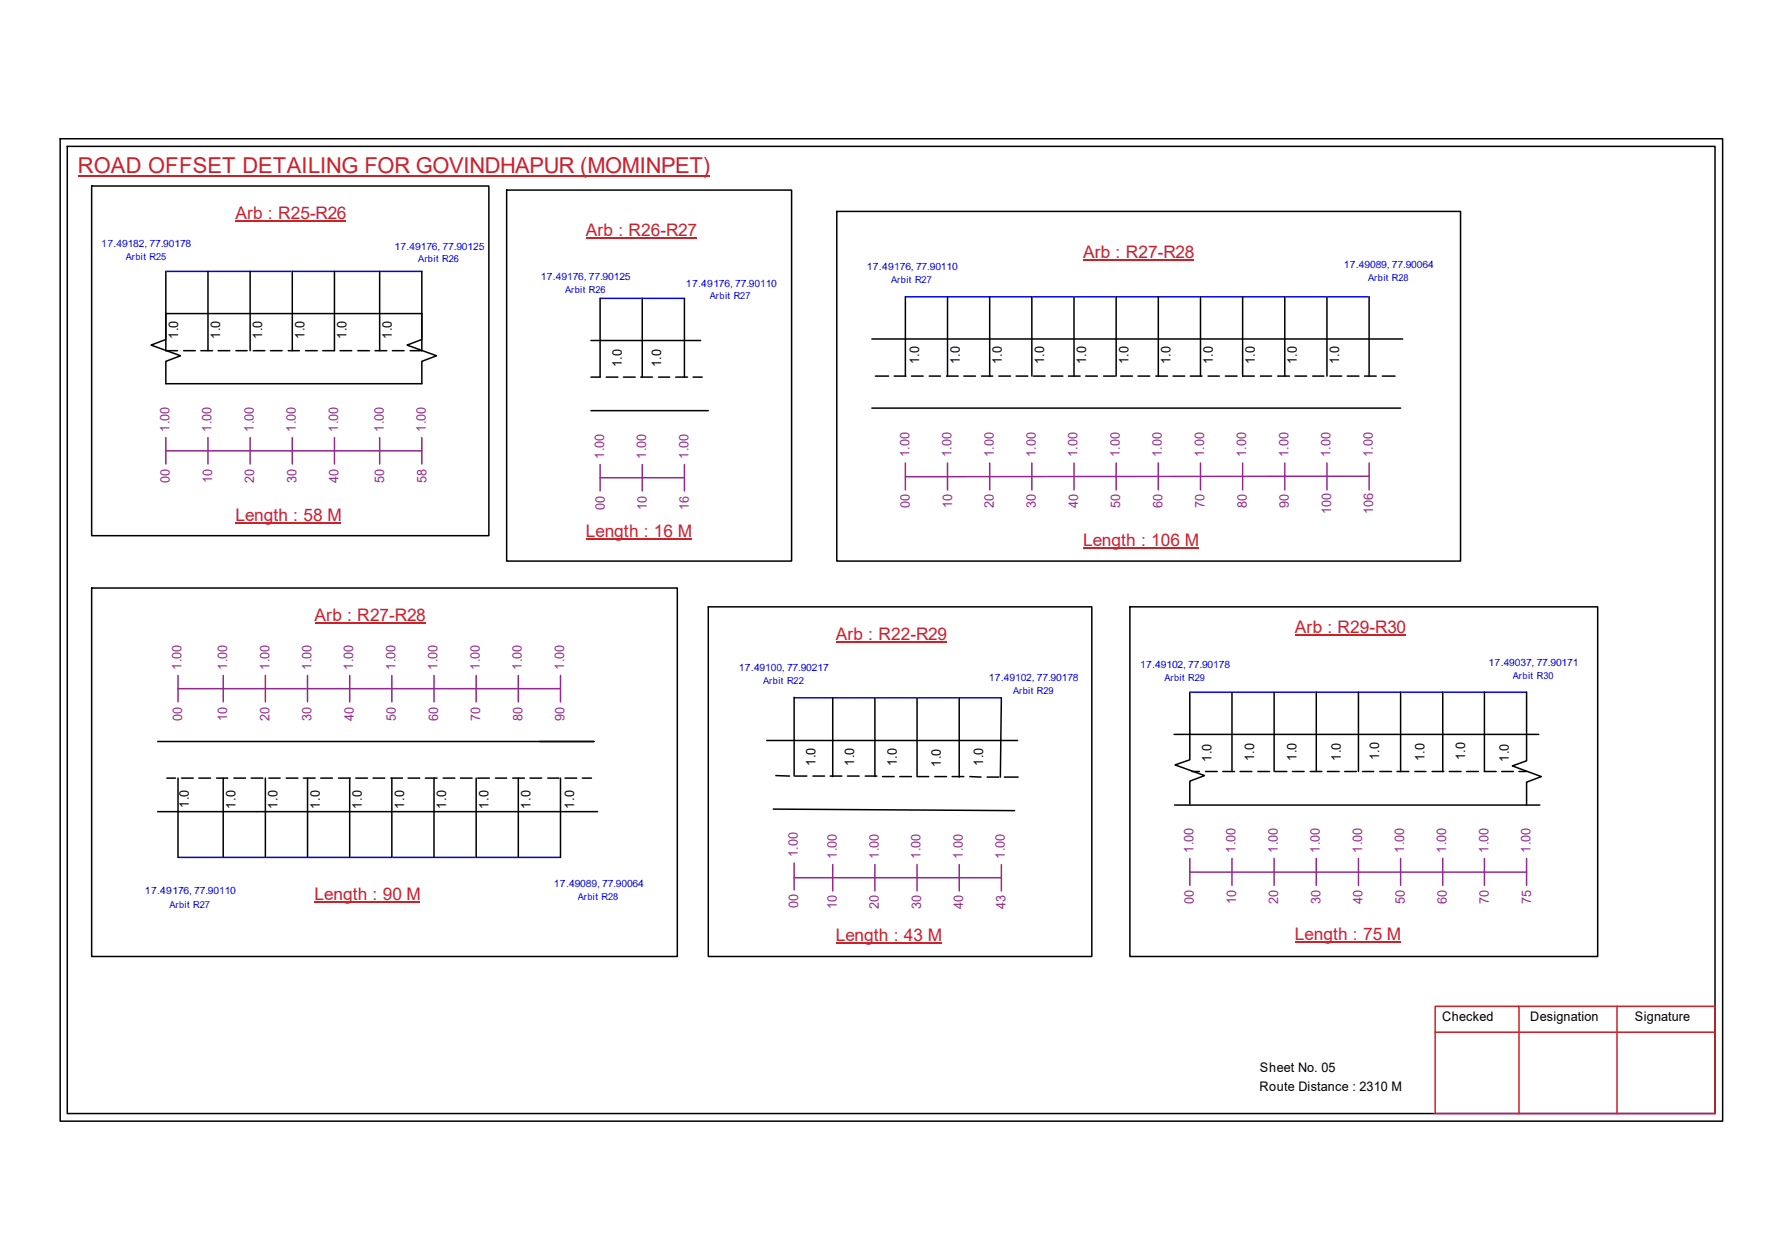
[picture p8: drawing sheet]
<svg xmlns="http://www.w3.org/2000/svg" width="297mm" height="210mm" viewBox="0 0 297 210" stroke-linecap="round" stroke-linejoin="round" font-family="sans-serif">
<g fill="none" stroke="#000" stroke-width=".25">
<path d="M10 23.1h277.1v163.7h-277.1zM11.2 24.4h274.7v161.1h-274.7zM15.3 31h66.2v58.2h-66.2zM84.5 31.7h47.4v61.8h-47.4zM139.5 35.2h104v58.3h-104zM27.6 52.2h42.7v4.4l-2.4 .9 4.9 1.8-2.5 .9v3.7h-42.7v-3.7l2.5-.9-4.9-1.8 2.4-.9zM27.6 45.2v13.2h2M30.6 58.4h2M33.5 58.4h1.9M34.7 45.2v13.2M36.4 58.4h1.9M39.3 58.4h1.9"/>
<path d="M41.7 45.2v13.2M42.2 58.4h2M45.1 58.4h1.9M48 58.4h1.9M48.7 45.2v13.2M50.9 58.4h2M55.7 45.2v13.2h-1.9M56.7 58.4h1.9M59.6 58.4h2M62.5 58.4h2M63.3 45.2v13.2M65.4 58.4h1.9"/>
<path d="M70.3 45.2v13.2h-1.9M98.5 56.7h18.3M100 49.7v13.1h-1.5M107.1 49.7v13.1M114.1 49.7v13.1M145.3 56.5h88.5M150.9 49.4v13.3M157.9 49.4v13.3M165 49.4v13.3M172 49.4v13.3M179 49.4v13.3M186.1 49.4v13.3"/>
<path d="M193.1 49.4v13.3M200.1 49.4v13.3M207.1 49.4v13.3h2M214.2 49.4v13.3M221.2 49.4v13.3M228.2 49.4v13.3M98.5 68.4h19.6M101 62.8h2M103.9 62.8h2M106.8 62.8h2M109.8 62.8h1.8M112.6 62.8h2"/>
<path d="M115.5 62.8h1.5M145.3 68h88.2M145.9 62.7h2.2M149.1 62.7h1.9M151.9 62.7h2M154.9 62.7h1.9M157.8 62.7h1.9M160.7 62.7h1.9M163.6 62.7h1.9M166.5 62.7h1.9M169.4 62.7h1.9M172.3 62.7h1.9"/>
<path d="M175.2 62.7h2M178.1 62.7h1.9M181 62.7h1.9M183.9 62.7h2M186.8 62.7h2M189.7 62.7h1.9M192.7 62.7h1.9M195.5 62.7h2M198.4 62.7h2M201.4 62.7h1.8M204.3 62.7h1.9M210.1 62.7h1.9"/>
<path d="M213 62.7h1.9M215.9 62.7h1.9M218.8 62.7h1.9M221.7 62.7h1.9M224.6 62.7h1.9M227.5 62.7h1.9M230.4 62.7h2.1M15.3 98h97.6v61.3h-97.6zM118.1 101.1h63.9v58.2h-63.9zM132.4 116.2v13.1M138.8 116.2v13.2M145.8 116.2v13.2"/>
<path d="M152.9 116.2v13.2M159.9 116.2v13.3M166.9 116.2l-.2 13.3M188.3 101.1h78v58.2h-78zM198.3 115.3v7M205.4 115.3v13.2M212.4 115.3v13.2M219.4 115.3v13.2M226.4 115.3v13.2M233.5 115.3v13.2M240.5 115.3v13.2M247.4 115.3v13.2h2"/>
<path d="M254.5 115.3v11.4l-2.4 .9 4.8 1.8-2.4 .9v3.8M26.3 123.5h72.7M26.3 135.2h73.3M27.8 129.6h1.4M29.7 129.6v13.2M30.3 129.6h1.9M33.1 129.6h2M36.1 129.6h1.9M37.2 129.6v13.2M39 129.6h1.9M41.9 129.6h1.9M44.2 129.6v13.2"/>
<path d="M44.8 129.6h1.9M47.7 129.6h2M50.6 129.6h1.9M51.3 129.6v13.2M53.5 129.6h1.9M56.4 129.6h2M58.3 129.6v13.2M59.3 129.6h2M62.2 129.6h1.9M65.1 129.6h2M65.3 129.6v13.2M68 129.6h2"/>
<path d="M70.9 129.6h2M72.3 129.6v13.2M73.9 129.6h1.9M76.7 129.6h2M79.4 129.6v13.2M79.6 129.6h2M82.6 129.6h1.9M85.5 129.6h1.9M86.4 129.6v13.2M88.3 129.6h2M91.3 129.6h1.9M93.4 129.6v13.2"/>
<path d="M94.2 129.6h1.9M97.1 129.6h1.5M127.8 123.4h41.8M128.9 134.8l40.2 .2M129.3 129.2l2.3 .1M132.5 129.3h2M135.5 129.3h2M138.4 129.3h1.9M141.3 129.3h1.9M144.2 129.3h2M147.1 129.4h2M150 129.4h1.9"/>
<path d="M152.9 129.4h1.9M155.8 129.4h2M158.7 129.4h2M161.7 129.4l1.8 .1M164.5 129.5h2M167.4 129.5h2.3M195.7 122.3h60.8M195.8 134.1h60.9M198.3 122.2v4.4l-2.4 .8 4.9 1.8-2.5 .9v3.8M198.7 128.5h1.2M201 128.5h1.9M203.8 128.5h2"/>
<path d="M206.7 128.5h2M209.7 128.5h1.9M212.6 128.5h1.9M215.4 128.5h2M218.4 128.5h1.9M221.3 128.5h1.9M224.2 128.5h1.9M227.1 128.5h1.9M230 128.5h1.9M232.9 128.5h1.9M235.8 128.5h1.9M238.7 128.5h2"/>
<path d="M241.6 128.5h1.9M244.5 128.5h1.9M250.3 128.5h2M253.2 128.5h1.3"/>
</g>
<path d="M239.2 167.6h46.7v17.9h-46.7zM239.2 172h46.7M253.2 167.6v17.9M269.5 167.6v17.9" fill="none" stroke="#cc1f26" stroke-width=".25"/>
<path d="M13 29.3h105.3" fill="none" stroke="#cd2027" stroke-width=".25"/>
<path d="M27.6 45.2h42.7M100 49.7h14.1M150.9 49.4h77.3M132.4 116.2h34.5M198.3 115.3h56.2M29.7 142.8h63.7" fill="none" stroke="#00f" stroke-width=".25"/>
<g fill="none" stroke="#93278f" stroke-width=".25">
<path d="M27.6 75.1h42.7M27.6 72.9v4.4M34.7 72.9v4.4M41.7 72.9v4.4M48.7 72.9v4.4M55.7 72.9v4.4M63.3 72.9v4.4M70.3 72.9v4.4M100 79.6h14.1M100 77.4v4.4M107.1 77.4v4.4M114.1 77.4v4.4"/>
<path d="M150.9 77.1v4.5M157.9 77.1v4.5M165 77.1v4.5M172 77.1v4.5M179 77.1v4.5M186.1 77.1v4.5M193.1 77.1v4.5M200.1 77.1v4.5M207.1 77.1v4.5M214.2 77.1v4.5M221.2 77.1v4.5M228.2 79.3l-77.3 .1"/>
<path d="M228.2 77.1v4.5M29.7 114.7h63.7M29.7 112.5v4.4M37.2 112.5v4.4M44.2 112.5v4.4M51.3 112.5v4.4M58.3 112.5v4.4M65.3 112.5v4.4M72.3 112.5v4.4M79.4 112.5v4.4M86.4 112.5v4.4M93.4 112.5v4.4"/>
<path d="M132.4 146.2h34.5M132.4 143.8v4.5M138.8 144v4.4M145.8 144v4.4M152.9 144v4.4M159.9 144v4.4M166.9 144v4.4M198.3 145.3h56.2M198.3 143v4.5M205.4 143v4.5M212.4 143v4.5M219.4 143v4.5"/>
<path d="M226.4 143v4.5M233.5 143v4.5M240.5 143v4.5M247.4 143v4.5M254.5 143v4.5"/>
</g>
<path d="M39.2 36.7h18.5M97.7 39.7h18.4M180.5 43.3h18.5M39.2 87.1h17.7M97.7 89.8h17.6M180.5 91.4h19.3M52.4 103.8h18.5M139.3 107h18.5M215.9 105.7h18.4M52.4 150.3h17.7M139.3 157.1h17.6M215.9 156.9h17.6" fill="none" stroke="#cd2027" stroke-width=".17"/>
<text font-size="3.6" fill="#cd2027" x="13" y="28.9">ROAD OFFSET DETAILING FOR GOVINDHAPUR (MOMINPET)</text>
<g font-size="2.9" fill="#cd2027">
<text x="39.2" y="36.4">Arb : R25-R26</text>
<text x="97.7" y="39.4">Arb : R26-R27</text>
<text x="180.5" y="42.9">Arb : R27-R28</text>
<text x="39.2" y="86.8">Length : 58 M</text>
<text x="97.7" y="89.5">Length : 16 M</text>
<text x="180.5" y="91">Length : 106 M</text>
<text x="52.4" y="103.5">Arb : R27-R28</text>
<text x="139.3" y="106.7">Arb : R22-R29</text>
<text x="215.9" y="105.4">Arb : R29-R30</text>
<text x="52.4" y="149.9">Length : 90 M</text>
<text x="139.3" y="156.8">Length : 43 M</text>
<text x="215.9" y="156.5">Length : 75 M</text>
</g>
<g font-size="2.2">
<text x="29.7" y="56.5" transform="rotate(-90 29.7 56.5)">1.0</text>
<text x="36.7" y="56.5" transform="rotate(-90 36.7 56.5)">1.0</text>
<text x="43.7" y="56.5" transform="rotate(-90 43.7 56.5)">1.0</text>
<text x="50.8" y="56.5" transform="rotate(-90 50.8 56.5)">1.0</text>
<text x="57.8" y="56.5" transform="rotate(-90 57.8 56.5)">1.0</text>
<text x="65.3" y="56.5" transform="rotate(-90 65.3 56.5)">1.0</text>
<text x="103.7" y="61.2" transform="rotate(-90 103.7 61.2)">1.0</text>
<text x="110.2" y="61.2" transform="rotate(-90 110.2 61.2)">1.0</text>
<text x="153.2" y="60.7" transform="rotate(-90 153.2 60.7)">1.0</text>
<text x="160" y="60.7" transform="rotate(-90 160 60.7)">1.0</text>
<text x="167" y="60.7" transform="rotate(-90 167 60.7)">1.0</text>
<text x="174" y="60.7" transform="rotate(-90 174 60.7)">1.0</text>
<text x="181.1" y="60.7" transform="rotate(-90 181.1 60.7)">1.0</text>
<text x="188.1" y="60.7" transform="rotate(-90 188.1 60.7)">1.0</text>
<text x="195.1" y="60.7" transform="rotate(-90 195.1 60.7)">1.0</text>
<text x="202.1" y="60.7" transform="rotate(-90 202.1 60.7)">1.0</text>
<text x="209.2" y="60.7" transform="rotate(-90 209.2 60.7)">1.0</text>
<text x="216.2" y="60.7" transform="rotate(-90 216.2 60.7)">1.0</text>
<text x="223.2" y="60.7" transform="rotate(-90 223.2 60.7)">1.0</text>
<text x="135.9" y="127.6" transform="rotate(-90 135.9 127.6)">1.0</text>
<text x="142.4" y="127.6" transform="rotate(-90 142.4 127.6)">1.0</text>
<text x="149.5" y="127.7" transform="rotate(-90 149.5 127.7)">1.0</text>
<text x="156.8" y="127.8" transform="rotate(-90 156.8 127.8)">1.0</text>
<text x="163.9" y="127.6" transform="rotate(-90 163.9 127.6)">1.0</text>
<text x="202" y="126.9" transform="rotate(-90 202 126.9)">1.0</text>
<text x="209.1" y="126.8" transform="rotate(-90 209.1 126.8)">1.0</text>
<text x="216.1" y="126.7" transform="rotate(-90 216.1 126.7)">1.0</text>
<text x="223.5" y="126.7" transform="rotate(-90 223.5 126.7)">1.0</text>
<text x="229.9" y="126.7" transform="rotate(-90 229.9 126.7)">1.0</text>
<text x="237.4" y="126.8" transform="rotate(-90 237.4 126.8)">1.0</text>
<text x="244.2" y="126.7" transform="rotate(-90 244.2 126.7)">1.0</text>
<text x="251.5" y="126.9" transform="rotate(-90 251.5 126.9)">1.0</text>
<text x="31.5" y="134.6" transform="rotate(-90 31.5 134.6)">1.0</text>
<text x="39.2" y="134.7" transform="rotate(-90 39.2 134.7)">1.0</text>
<text x="46.3" y="134.7" transform="rotate(-90 46.3 134.7)">1.0</text>
<text x="53.3" y="134.7" transform="rotate(-90 53.3 134.7)">1.0</text>
<text x="60.3" y="134.7" transform="rotate(-90 60.3 134.7)">1.0</text>
<text x="67.3" y="134.7" transform="rotate(-90 67.3 134.7)">1.0</text>
<text x="74.4" y="134.7" transform="rotate(-90 74.4 134.7)">1.0</text>
<text x="81.4" y="134.7" transform="rotate(-90 81.4 134.7)">1.0</text>
<text x="88.4" y="134.7" transform="rotate(-90 88.4 134.7)">1.0</text>
<text x="95.7" y="134.7" transform="rotate(-90 95.7 134.7)">1.0</text>
<text x="240.4" y="170.1">Checked</text>
<text x="255.1" y="170.1">Designation</text>
<text x="272.5" y="170.1">Signature</text>
<text x="210" y="178.6">Sheet No. 05</text>
<text x="209.9" y="181.7">Route Distance : 2310 M</text>
</g>
<g font-size="2.2" fill="#93278f">
<text x="28.2" y="72" transform="rotate(-90 28.2 72)">1.00</text>
<text x="35.3" y="72" transform="rotate(-90 35.3 72)">1.00</text>
<text x="42.3" y="72" transform="rotate(-90 42.3 72)">1.00</text>
<text x="49.3" y="72" transform="rotate(-90 49.3 72)">1.00</text>
<text x="56.3" y="72" transform="rotate(-90 56.3 72)">1.00</text>
<text x="64" y="72" transform="rotate(-90 64 72)">1.00</text>
<text x="71" y="72" transform="rotate(-90 71 72)">1.00</text>
<text x="100.7" y="76.5" transform="rotate(-90 100.7 76.5)">1.00</text>
<text x="107.7" y="76.5" transform="rotate(-90 107.7 76.5)">1.00</text>
<text x="114.8" y="76.5" transform="rotate(-90 114.8 76.5)">1.00</text>
<text x="151.6" y="76.2" transform="rotate(-90 151.6 76.2)">1.00</text>
<text x="158.6" y="76.2" transform="rotate(-90 158.6 76.2)">1.00</text>
<text x="165.6" y="76.2" transform="rotate(-90 165.6 76.2)">1.00</text>
<text x="172.7" y="76.2" transform="rotate(-90 172.7 76.2)">1.00</text>
<text x="179.6" y="76.2" transform="rotate(-90 179.6 76.2)">1.00</text>
<text x="186.6" y="76.2" transform="rotate(-90 186.6 76.2)">1.00</text>
<text x="193.7" y="76.2" transform="rotate(-90 193.7 76.2)">1.00</text>
<text x="200.7" y="76.2" transform="rotate(-90 200.7 76.2)">1.00</text>
<text x="207.7" y="76.2" transform="rotate(-90 207.7 76.2)">1.00</text>
<text x="214.8" y="76.2" transform="rotate(-90 214.8 76.2)">1.00</text>
<text x="221.8" y="76.2" transform="rotate(-90 221.8 76.2)">1.00</text>
<text x="228.8" y="76.2" transform="rotate(-90 228.8 76.2)">1.00</text>
<text x="28.3" y="80.4" transform="rotate(-90 28.3 80.4)">00</text>
<text x="35.3" y="80.4" transform="rotate(-90 35.3 80.4)">10</text>
<text x="42.4" y="80.4" transform="rotate(-90 42.4 80.4)">20</text>
<text x="49.4" y="80.4" transform="rotate(-90 49.4 80.4)">30</text>
<text x="56.4" y="80.4" transform="rotate(-90 56.4 80.4)">40</text>
<text x="64" y="80.4" transform="rotate(-90 64 80.4)">50</text>
<text x="71.1" y="80.4" transform="rotate(-90 71.1 80.4)">58</text>
<text x="100.8" y="84.9" transform="rotate(-90 100.8 84.9)">00</text>
<text x="107.8" y="84.9" transform="rotate(-90 107.8 84.9)">10</text>
<text x="114.8" y="84.9" transform="rotate(-90 114.8 84.9)">16</text>
<text x="151.7" y="84.7" transform="rotate(-90 151.7 84.7)">00</text>
<text x="158.7" y="84.7" transform="rotate(-90 158.7 84.7)">10</text>
<text x="165.6" y="84.7" transform="rotate(-90 165.6 84.7)">20</text>
<text x="172.7" y="84.7" transform="rotate(-90 172.7 84.7)">30</text>
<text x="179.7" y="84.7" transform="rotate(-90 179.7 84.7)">40</text>
<text x="186.7" y="84.7" transform="rotate(-90 186.7 84.7)">50</text>
<text x="193.8" y="84.7" transform="rotate(-90 193.8 84.7)">60</text>
<text x="200.8" y="84.7" transform="rotate(-90 200.8 84.7)">70</text>
<text x="207.8" y="84.7" transform="rotate(-90 207.8 84.7)">80</text>
<text x="214.8" y="84.7" transform="rotate(-90 214.8 84.7)">90</text>
<text x="221.9" y="85.7" transform="rotate(-90 221.9 85.7)">100</text>
<text x="228.9" y="85.7" transform="rotate(-90 228.9 85.7)">106</text>
<text x="30.3" y="111.6" transform="rotate(-90 30.3 111.6)">1.00</text>
<text x="37.9" y="111.6" transform="rotate(-90 37.9 111.6)">1.00</text>
<text x="44.9" y="111.6" transform="rotate(-90 44.9 111.6)">1.00</text>
<text x="51.9" y="111.6" transform="rotate(-90 51.9 111.6)">1.00</text>
<text x="58.9" y="111.6" transform="rotate(-90 58.9 111.6)">1.00</text>
<text x="65.9" y="111.6" transform="rotate(-90 65.9 111.6)">1.00</text>
<text x="72.9" y="111.6" transform="rotate(-90 72.9 111.6)">1.00</text>
<text x="80" y="111.6" transform="rotate(-90 80 111.6)">1.00</text>
<text x="87" y="111.6" transform="rotate(-90 87 111.6)">1.00</text>
<text x="94" y="111.6" transform="rotate(-90 94 111.6)">1.00</text>
<text x="30.3" y="120.1" transform="rotate(-90 30.3 120.1)">00</text>
<text x="37.9" y="120.1" transform="rotate(-90 37.9 120.1)">10</text>
<text x="44.9" y="120.1" transform="rotate(-90 44.9 120.1)">20</text>
<text x="51.9" y="120.1" transform="rotate(-90 51.9 120.1)">30</text>
<text x="59" y="120.1" transform="rotate(-90 59 120.1)">40</text>
<text x="66" y="120.1" transform="rotate(-90 66 120.1)">50</text>
<text x="73" y="120.1" transform="rotate(-90 73 120.1)">60</text>
<text x="80" y="120.1" transform="rotate(-90 80 120.1)">70</text>
<text x="87.1" y="120.1" transform="rotate(-90 87.1 120.1)">80</text>
<text x="94.1" y="120.1" transform="rotate(-90 94.1 120.1)">90</text>
<text x="133" y="142.8" transform="rotate(-90 133 142.8)">1.00</text>
<text x="139.5" y="143.1" transform="rotate(-90 139.5 143.1)">1.00</text>
<text x="146.5" y="143.1" transform="rotate(-90 146.5 143.1)">1.00</text>
<text x="153.5" y="143.1" transform="rotate(-90 153.5 143.1)">1.00</text>
<text x="160.5" y="143.1" transform="rotate(-90 160.5 143.1)">1.00</text>
<text x="167.5" y="143.1" transform="rotate(-90 167.5 143.1)">1.00</text>
<text x="198.9" y="142.1" transform="rotate(-90 198.9 142.1)">1.00</text>
<text x="205.9" y="142.1" transform="rotate(-90 205.9 142.1)">1.00</text>
<text x="213" y="142.1" transform="rotate(-90 213 142.1)">1.00</text>
<text x="220" y="142.1" transform="rotate(-90 220 142.1)">1.00</text>
<text x="227" y="142.1" transform="rotate(-90 227 142.1)">1.00</text>
<text x="234.1" y="142.1" transform="rotate(-90 234.1 142.1)">1.00</text>
<text x="241.1" y="142.1" transform="rotate(-90 241.1 142.1)">1.00</text>
<text x="248.1" y="142.1" transform="rotate(-90 248.1 142.1)">1.00</text>
<text x="255.1" y="142.1" transform="rotate(-90 255.1 142.1)">1.00</text>
<text x="133.1" y="151.3" transform="rotate(-90 133.1 151.3)">00</text>
<text x="139.5" y="151.5" transform="rotate(-90 139.5 151.5)">10</text>
<text x="146.5" y="151.5" transform="rotate(-90 146.5 151.5)">20</text>
<text x="153.5" y="151.5" transform="rotate(-90 153.5 151.5)">30</text>
<text x="160.6" y="151.5" transform="rotate(-90 160.6 151.5)">40</text>
<text x="167.6" y="151.5" transform="rotate(-90 167.6 151.5)">43</text>
<text x="199" y="150.5" transform="rotate(-90 199 150.5)">00</text>
<text x="206" y="150.5" transform="rotate(-90 206 150.5)">10</text>
<text x="213.1" y="150.5" transform="rotate(-90 213.1 150.5)">20</text>
<text x="220.1" y="150.5" transform="rotate(-90 220.1 150.5)">30</text>
<text x="227.1" y="150.5" transform="rotate(-90 227.1 150.5)">40</text>
<text x="234.1" y="150.5" transform="rotate(-90 234.1 150.5)">50</text>
<text x="241.2" y="150.5" transform="rotate(-90 241.2 150.5)">60</text>
<text x="248.2" y="150.5" transform="rotate(-90 248.2 150.5)">70</text>
<text x="255.2" y="150.5" transform="rotate(-90 255.2 150.5)">75</text>
</g>
<g font-size="1.7" fill="#00f">
<text x="16.9" y="41.1">17.49182, 77.90178</text>
<text x="65.7" y="41.6">17.49176, 77.90125</text>
<text x="90.1" y="46.7">17.49176, 77.90125</text>
<text x="114.3" y="47.8">17.49176, 77.90110</text>
<text x="144.5" y="45">17.49176, 77.90110</text>
<text x="224" y="44.6">17.49089, 77.90064</text>
<text x="123.1" y="111.8">17.49100, 77.90217</text>
<text x="164.8" y="113.5">17.49102, 77.90178</text>
<text x="190" y="111.3">17.49102, 77.90178</text>
<text x="248.1" y="111">17.49037, 77.90171</text>
<text x="24.2" y="149">17.49176, 77.90110</text>
<text x="92.3" y="147.7">17.49089, 77.90064</text>
</g>
<g font-size="1.6" fill="#00f">
<text x="21" y="43.3">Arbit R25</text>
<text x="69.7" y="43.7">Arbit R26</text>
<text x="148.5" y="47.1">Arbit R27</text>
<text x="228" y="46.8">Arbit R28</text>
<text x="94.2" y="48.8">Arbit R26</text>
<text x="118.3" y="49.9">Arbit R27</text>
<text x="127.2" y="114">Arbit R22</text>
<text x="194.1" y="113.4">Arbit R29</text>
<text x="252.2" y="113.1">Arbit R30</text>
<text x="168.9" y="115.6">Arbit R29</text>
<text x="96.3" y="149.9">Arbit R28</text>
<text x="28.2" y="151.2">Arbit R27</text>
</g>
</svg>
